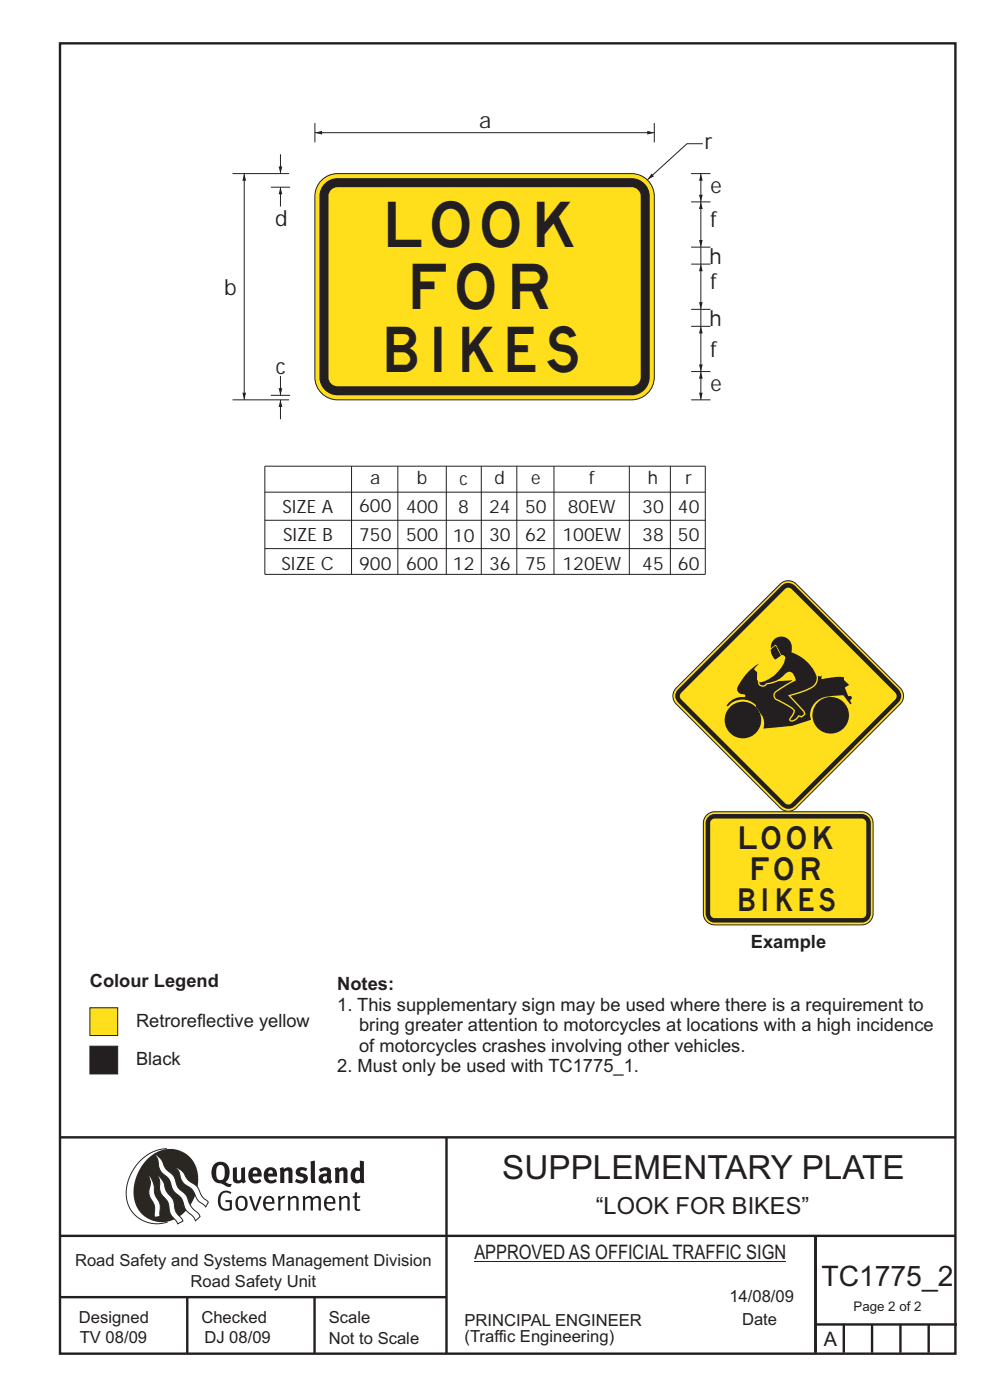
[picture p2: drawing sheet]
<svg xmlns="http://www.w3.org/2000/svg" width="210mm" height="297mm" viewBox="0 0 210 297" stroke-linecap="round" stroke-linejoin="round" font-family="sans-serif">
<path d="M12.7 9.2h190v278h-190zM12.7 241.3h190M94.7 241.4v45.8M12.7 275.2h82M39.7 275.2v12M66.7 275.2v12M173 262.2v24.8M173 281h30M179 281v6M185 281v6M191 281v6M197 281v6" fill="none" stroke="#231f20" stroke-width=".51"/>
<path d="M19.1 213.8h5.9v5.9h-5.9z" fill-rule="evenodd" fill="#ffdf1b" stroke="#231f20" stroke-width=".21"/>
<path d="M19.1 222h5.9v5.9h-5.9z" fill-rule="evenodd" fill="#231f20" stroke="#231f20" stroke-width=".21"/>
<path d="M12.7 262.2h190.1" fill="none" stroke="#231f20" stroke-width=".51"/>
<path d="M35.4 243.7a9.5 9.5 0 0 0-8.6 10.5 6.5 6.5 0 0 0 8.8 5.1" fill="none" stroke="#2a2723" stroke-width=".21"/>
<path d="M31.3 245.9a6.1 6.1 0 0 1 7.3-1.6 6.1 6.1 0 0 1 3.4 6.7 8.8 8.8 0 0 1-7.2 8.3 6.1 6.1 0 0 1-6.4-7.5 10.5 10.5 0 0 1 2.9-5.9z" fill-rule="evenodd" fill="#2a2723"/>
<g fill="#fff" stroke="#2a2723" stroke-width=".21">
<path d="M31.6 249.4l.3 .3 .6 1.2 .4 2.5 1 2 .1 2.7-1.2 .2-.1-2.5-.9-1.8-.2-.7 .3-2.4z" fill-rule="evenodd"/>
<path d="M37.2 247.7l.5 .1 .9 .6 1.3 1.9 1.9 1.5 1.1 2.1 1.3 1.2-.6 1-1.6-1.5-1.2-2.2-1.9-1.4-.6-1-.4-1.5z" fill-rule="evenodd"/>
<path d="M32.8 244.9l.4 .1 .9 .9 1.1 2 1.6 1.5 1 2.5 1.6 1.6 1.2 2.5 1.6 1.6 .2 .5-.9 .9-.5-.9-1.6-1.5-1-2.4-1.7-1.7-.9-2.3-1.7-1.7-.4-1-.3-1.6z" fill-rule="evenodd"/>
<path d="M33.4 249.4l.5 .3 .7 1 .7 2.1 1.5 1.8 .5 2.5 1.5 1.8v.2l-1.1 .6-1.6-2.2-.5-2.5-1.5-1.9-.2-1-.1-1.6z" fill-rule="evenodd"/>
</g>
<g fill="#231f20">
<path d="M46.8 253.1l.5-.4 .7-.1 .6 .1 .5 .3-.2 .3-.9-.3-.8 .2-.3 .7-.1 1.1 .1 .7 .3 .5 .5 .2 .6 .1 .4-.2v-1.3h-.8l-.1-.4h1.4v2l-.7 .2-.8 .1-.6-.2-.5-.5-.3-.8-.1-.9 .2-.8z" fill-rule="evenodd"/>
<path d="M50.7 254.3l.7-.2 .5 .5 .1 1.2-.2 .4-.3 .3h-.5l-.4-.4-.1-1.1zM50.4 254l-.5 1.1 .3 1.2 .7 .6 1-.2 .4-.4 .2-.5v-.8l-.2-.7-.3-.4-.5-.2h-.6z" fill-rule="evenodd"/>
<path d="M52.8 253.8l.5-.1 .9 2.6 .8-2.5h.5l-1.1 3.1h-.5z" fill-rule="evenodd"/>
<path d="M56.6 254.2l.4-.1 .4 .1 .2 .3 .1 .5h-1.4zM56.3 254l-.5 1v.7l.3 .7 .4 .3 .5 .2 1.1-.3 .1-.1-.2-.3-.6 .3-.7-.1-.3-.3-.1-.6v-.1h1.9l-.2-1.2-.8-.5-.5 .1z" fill-rule="evenodd"/>
<path d="M58.9 253.8l.5-.1 .1 .5 .4-.4 .6-.1-.2 .6h-.4l-.4 .3v2.2h-.5z" fill-rule="evenodd"/>
<path d="M61 253.9l.5-.1a.24 .24 0 0 0 .1 .3 .24 .24 0 0 0 .3-.2l.8-.2 .6 .5v2.6h-.4l-.1-2.3-.1-.3-.3-.1-.8 .5v2.2h-.5z" fill-rule="evenodd"/>
<path d="M64.2 253.8h.4a.23 .23 0 0 0 .2 .3 .23 .23 0 0 0 .3-.2l.6-.2 .5 .2a.23 .23 0 0 0 .2 .3 .23 .23 0 0 0 .2-.2l.8-.3 .6 .4 .1 2.7h-.5v-2.3l-.1-.3-.3-.1-.8 .5v2.2h-.5v-2.3l-.1-.3h-.3l-.8 .4v2.2h-.4z" fill-rule="evenodd"/>
<path d="M69.5 254.2l.5-.1 .4 .1 .3 .8h-1.4zM69.2 254l-.5 1 .1 .7 .2 .7 .4 .3 .4 .2 1.1-.3 .2-.1-.2-.3-.6 .3-.7-.2-.3-.3v-.6h1.9l-.2-1.2-.4-.3-.5-.2-.5 .1z" fill-rule="evenodd"/>
<path d="M71.8 253.9l.5-.1a.24 .24 0 0 0 .1 .3 .24 .24 0 0 0 .4-.2l.7-.2 .6 .5 .1 2.6h-.5v-2.3l-.1-.3-.3-.1-.9 .5v2.2h-.4z" fill-rule="evenodd"/>
<path d="M75.3 253l.5-.1-.1 .9h.8l-.2 .4h-.6v2.1l.2 .2h.5v.3l-.2 .1h-.6l-.3-.4-.1-2.3h-.4v-.4h.4z" fill-rule="evenodd"/>
<path d="M46.2 247.4l.4-.2h.4l.6 .6v1.8l-.2 .5-.3 .2h-.8l-.3-.5-.1-1.6zM45.5 246.9l-.4 .7-.2 .8v1l.3 .9 .7 .6 1 .2 1.6 .7h.4l.3-.6h-.6l-.8-.4 .7-.9 .2-1.5a1.91 1.91 0 0 0-1.1-1.8 1.91 1.91 0 0 0-2.1 .3z" fill-rule="evenodd"/>
<path d="M49.4 247.8l.9-.2v2.5l.1 .2 .3 .1 .5-.3v-2.3l.8-.2v2.6l.2 .5-.7 .3a.39 .39 0 0 0-.7 0h-.8l-.5-.4z" fill-rule="evenodd"/>
<path d="M53.8 248.4l.3-.1h.3l.2 .7h-1zM53.1 248l-.3 .5-.1 .8 .1 .7 .3 .6 .5 .4 .6 .1 .7-.1 .6-.4-.4-.5-.4 .3h-.5l-.4-.1-.2-.4v-.3h1.9l-.1-1-.3-.6-1-.4-.5 .1z" fill-rule="evenodd"/>
<path d="M57.1 248.4l.2-.1h.4l.2 .7h-1zM56.4 248l-.3 .6-.2 .8 .2 .7 .3 .5 .5 .4 .6 .1 .7-.1 .5-.4-.3-.5-.6 .3h-.5l-.4-.6v-.2h1.9l-.1-.9-.3-.7-.5-.3-.5-.1-.5 .1z" fill-rule="evenodd"/>
<path d="M59.3 247.8l.8-.2 .1 .4 1-.4 .7 .4 .1 .4v2.6h-.8v-2.3l-.3-.3-.6 .3v2.3h-.9z" fill-rule="evenodd"/>
<path d="M63 248l.9-.4 1.3 .3-.3 .6-.9-.2-.3 .2 .1 .3 1 .3 .4 .4 .1 .8-.5 .6-1.1 .2-1.1-.4 .3-.6 1 .4 .3-.1 .2-.3-.1-.3-1-.3-.4-.2-.2-.7z" fill-rule="evenodd"/>
<path d="M68.6 249.7l.7-.1v.7l-.3 .2-.3-.1-.2-.3zM67.7 248.1l.3 .6 .8-.3 .5 .1a.35 .35 0 0 1 0 .5 .35 .35 0 0 1-.5 0l-1 .4-.2 .9 .2 .4 .3 .3h1.1a.49 .49 0 0 1 .8 .2l.5-.6-.3-.4v-1.7l-.2-.5-.4-.3-.6-.1z" fill-rule="evenodd"/>
<path d="M71 247.8l.8-.2 .1 .4 1-.4 .6 .4 .2 .4v2.6h-.8v-2.3l-.3-.3-.6 .3v2.3h-.9z" fill-rule="evenodd"/>
<path d="M75.6 248.5l.3-.1 .5 .2v1.5l-.4 .2h-.4l-.2-.4v-.9zM76.3 246.2v1.3a.19 .19 0 0 1 0 .3 .19 .19 0 0 1-.3-.1l-.8 .1-.6 .5-.2 .9 .1 1 .3 .5 .6 .3 .6 .1 .5-.3v.2h.8l-.1-4.6z" fill-rule="evenodd"/>
<path d="M65.9 246.4l.9-.2 .1 4.8h-.8l-.1-.3z" fill-rule="evenodd"/>
</g>
<path d="M56.2 98.9h93.4v23h-93.4zM74.6 98.9v23M84.4 98.9v23M94.7 98.9v23M102.1 98.9v23M109.6 98.9v23M117.5 98.9v23M133.5 98.9v23M142.2 98.9v23M56.2 104.4h93.4M56.2 110.4h93.4M56.2 116.4h93.4" fill="none" stroke="#231f20" stroke-width=".21"/>
<path d="M67.9 38.5a4.8 4.8 0 0 1 3.7-1.7h62.4a4.8 4.8 0 0 1 4.8 4.8v38.4a4.8 4.8 0 0 1-4.8 4.8h-62.4a4.8 4.8 0 0 1-4.8-4.8v-38.4a4.8 4.8 0 0 1 1.1-3.1z" fill-rule="evenodd" fill="#ffdf1b" stroke="#231f20" stroke-width=".21"/>
<path d="M148.7 78.8v6" fill="none" stroke="#231f20" stroke-width=".21"/>
<g fill="#231f20">
<path d="M148.7 78.8l.4 1.5h-.8z"/>
<path d="M148.3 83.3h.8l-.4 1.5z"/>
</g>
<path d="M148.7 65.6v13.2" fill="none" stroke="#231f20" stroke-width=".21"/>
<g fill="#231f20">
<path d="M148.7 69.2l.4 1.5h-.8z"/>
<path d="M148.3 77.3h.8l-.4 1.5z"/>
</g>
<path d="M148.7 56v9.6" fill="none" stroke="#231f20" stroke-width=".21"/>
<g fill="#231f20">
<path d="M148.7 56l.4 1.5h-.8z"/>
<path d="M148.3 64.1h.8l-.4 1.5z"/>
</g>
<path d="M149.1 30.5h-3.4l-8.4 7.6M146.6 56h4.1M146.6 69.2h4.1M146.6 78.8h4.1M146.6 65.6h4.1M146.6 84.8h4.1" fill="none" stroke="#231f20" stroke-width=".21"/>
<g fill="#231f20">
<path d="M138.2 36.8l.5 .6-1.4 .7z"/>
<path d="M68.9 38.9a3.8 3.8 0 0 1 2.7-1.1h62.4a3.9 3.9 0 0 1 3.8 3.8v38.4a3.9 3.9 0 0 1-3.8 3.9h-62.4a3.9 3.9 0 0 1-3.8-3.9v-38.4a3.8 3.8 0 0 1 1.1-2.7z" fill-rule="evenodd"/>
</g>
<path d="M70.2 40.3l.9-.5 .5-.1h62.4a1.93 1.93 0 0 1 1.9 1.9v38.4a1.93 1.93 0 0 1-1.9 2h-62.4a1.93 1.93 0 0 1-1.9-2v-38.4v-.5z" fill-rule="evenodd" fill="#ffdf1b"/>
<path d="M66.8 28.2h72" fill="none" stroke="#231f20" stroke-width=".21"/>
<g fill="#231f20">
<path d="M137.3 27.8l1.5 .4-1.5 .3z"/>
<path d="M66.8 28.2l1.5-.4v.7z"/>
</g>
<path d="M138.8 26.1v4.1M148.7 42.8v13.2" fill="none" stroke="#231f20" stroke-width=".21"/>
<g fill="#231f20">
<path d="M148.7 42.8l.4 1.5h-.8z"/>
<path d="M148.3 50.9h.8l-.4 1.5z"/>
</g>
<path d="M148.7 36.8v6M146.6 42.8h4.1M146.6 52.4h4.1" fill="none" stroke="#231f20" stroke-width=".21"/>
<g fill="#231f20">
<path d="M148.7 36.8l.4 1.5h-.8z"/>
<path d="M148.3 41.3h.8l-.4 1.5z"/>
</g>
<path d="M146.6 36.8h4.1M59.5 84.8v4.1" fill="none" stroke="#231f20" stroke-width=".21"/>
<path d="M59.5 84.8l.4 1.5h-.8z" fill="#231f20"/>
<path d="M59.5 39.7v4.1" fill="none" stroke="#231f20" stroke-width=".21"/>
<path d="M59.5 39.7l.4 1.5h-.8z" fill="#231f20"/>
<path d="M59.5 79.8v4.1" fill="none" stroke="#231f20" stroke-width=".21"/>
<path d="M59.1 82.4h.8l-.4 1.5z" fill="#231f20"/>
<path d="M59.5 32.7v4.1" fill="none" stroke="#231f20" stroke-width=".21"/>
<path d="M59.1 35.3h.8l-.4 1.5z" fill="#231f20"/>
<path d="M49.3 36.8h12M51.8 36.8v48M57.4 39.7h4.1M66.8 26.1v4.1M49.3 84.8h12M57.4 83.9h4.1" fill="none" stroke="#231f20" stroke-width=".21"/>
<g fill="#231f20">
<path d="M51.8 36.8l.4 1.5h-.8z"/>
<path d="M51.4 83.3h.8l-.4 1.5z"/>
</g>
<path d="M150.1 172.8l1-.5 .5-.1h31.2a2.41 2.41 0 0 1 2.4 2.4v19.2a2.41 2.41 0 0 1-2.4 2.4h-31.2a2.41 2.41 0 0 1-2.4-2.4v-19.2a2.4 2.4 0 0 1 .9-1.8z" fill-rule="evenodd" fill="#ffdf1b" stroke="#231f20" stroke-width=".21"/>
<path d="M150.2 173.3l.9-.5 .5-.1h31.2a1.93 1.93 0 0 1 1.9 1.9v19.2a1.93 1.93 0 0 1-1.9 1.9h-31.2a1.93 1.93 0 0 1-1.9-1.9v-19.2l.1-.5z" fill-rule="evenodd" fill="#231f20"/>
<path d="M150.9 173.9l.7-.2h31.2a.97 .97 0 0 1 1 .9v19.2a.97 .97 0 0 1-1 1h-31.2a.97 .97 0 0 1-1-1v-19.2z" fill-rule="evenodd" fill="#ffdf1b"/>
<path d="M143.4 146l22.1-22.1a2.4 2.4 0 0 1 3.4 0l22.1 22.1a2.4 2.4 0 0 1 0 3.4l-22.1 22a2.4 2.4 0 0 1-3.4 0l-22.1-22a2.4 2.4 0 0 1 0-3.4z" fill-rule="evenodd" fill="#ffdf1b" stroke="#231f20" stroke-width=".21"/>
<path d="M165.8 124.2a1.94 1.94 0 0 1 2.8 0l22 22.1a1.93 1.93 0 0 1 0 2.7l-22 22.1a1.93 1.93 0 0 1-2.8 0l-22-22.1a1.91 1.91 0 0 1 0-2.7z" fill-rule="evenodd" fill="#231f20"/>
<path d="M144.5 147l22.1-22.1a.99 .99 0 0 1 1.3 0l22 22.1a1 1 0 0 1 0 1.4l-22 22.1-.8 .2-.5-.3-22.1-22a.97 .97 0 0 1 0-1.4z" fill-rule="evenodd" fill="#ffdf1b"/>
<g fill="#231f20">
<path d="M158.6 142.7l1.1-1.1 1.3-.8-1.1 1.2 .7 .6v1.7l.3 .2a1.03 1.03 0 0 0 .6 1.2 1.03 1.03 0 0 0 1.3-.5l2.3-.7 3-.1-3.2 1.9a1.3 1.3 0 0 0-.8 1.3 1.14 1.14 0 0 0 .8 1.1l2.4 1.3 1 .8-.1 .6-.9 1.3a.66 .66 0 0 0 1 .3l.6-.2 .6-.7 .6 .1 .8-.6-.2-.7-3-3.2 .4-.2a11 11 0 0 0 5-2.2l.3-.8 .1-1.1 .5 .2 .3-.4-.1 .7 .1 .2 3.2-.5 1.6 .1-.1 .6 1.1 1-.9 .6 .7 1.8a.46 .46 0 0 1 .8 .2 .46 .46 0 0 1-.4 .6l.4 .9h-.4l-1.4-1.9-2.3 .1a4.4 4.4 0 0 0-4.8 4.3l.3 .8-4.1 1.3-6.1 .6a3.7 3.7 0 0 0-.8-3.6l-.8-1 .1-.2a3.8 3.8 0 0 0-5.9 0l-.3 .1a2.32 2.32 0 0 1 1.6-1.7l1.7-.3a.34 .34 0 0 0 .5-.1 .34 .34 0 0 0-.1-.5 1.25 1.25 0 0 1-1.4-.6 1.25 1.25 0 0 1 .3-1.5z" fill-rule="evenodd"/>
<path d="M163.6 137.8a2.68 2.68 0 0 0 .8 2l.1 .1 1.1-.8-1.1-2.1zM164.2 135.7l-.6 .8-.1 1 1.1-.7 1.2 2.2 .4 .1 .4 .4a6.3 6.3 0 0 1-2.5 3.9 6.5 6.5 0 0 1-3 1.3 .77 .77 0 0 0 .6 .7 .77 .77 0 0 0 .9-.5 6.2 6.2 0 0 0 4.2-2.2 1.15 1.15 0 0 1 1.8 1l.2 .7-2.9 1.7a2.44 2.44 0 0 0-1.6 1.4v.1a.86 .86 0 0 0 .7 .8 9.8 9.8 0 0 1 3.6 2.4l-.2 .7-.7 1.2 .1 .1a2.16 2.16 0 0 0 1.7-1l.5 .1 .6-.4-.2-.5-3.2-3.5 2-.6a6 6 0 0 0 3.8-2.1l.2-.8-.1-.8a8.7 8.7 0 0 0-5.1-4.8h-.1a2.37 2.37 0 0 0-.7-2.7 2.37 2.37 0 0 0-2.7-.2z" fill-rule="evenodd"/>
<path d="M163.5 137.8l1-.8 1.1 2.1-1.2 .8a2.75 2.75 0 0 1-.9-2.1z" fill-rule="evenodd"/>
<circle cx="176.2" cy="151.8" r="3.9"/>
<circle cx="157.6" cy="152.8" r="3.9"/>
</g>
<path d="M100.6 267.7h66.2" fill="none" stroke="#231f20" stroke-width=".21"/>
<g font-size="9.6" fill="#231f20">
<text x="82.3" y="52.4">LOOK</text>
<text x="87.6" y="65.6">FOR</text>
<text x="82.1" y="78.8">BIKES</text>
</g>
<text font-size="7.1" fill="#231f20" x="106.6" y="250.2">SUPPLEMENTARY PLATE</text>
<text font-size="6" fill="#231f20" x="174.3" y="272.9">TC1775_2</text>
<text font-size="5" fill="#231f20" x="126.4" y="257.6">“LOOK FOR BIKES”</text>
<g font-size="4.8" fill="#231f20">
<text x="157" y="180">LOOK</text>
<text x="159.6" y="186.6">FOR</text>
<text x="156.9" y="193.2">BIKES</text>
</g>
<g font-size="4.7" fill="#231f20">
<text x="101.7" y="27.2">a</text>
<text x="149.5" y="31.6">r</text>
<text x="150.7" y="40.9">e</text>
<text x="58.3" y="48">d</text>
<text x="150.7" y="48.2">f</text>
<text x="150.5" y="56">h</text>
<text x="47.5" y="62.6">b</text>
<text x="150.7" y="61.4">f</text>
<text x="150.5" y="69.2">h</text>
<text x="150.7" y="75.8">f</text>
<text x="58.5" y="79.4">c</text>
<text x="150.7" y="82.9">e</text>
</g>
<g font-size="4.2" fill="#231f20">
<text x="100.6" y="267.2">APPROVED AS OFFICIAL TRAFFIC SIGN</text>
<text x="174.7" y="285.6">A</text>
</g>
<g font-size="3.9" fill="#231f20">
<text x="78.5" y="102.7">a</text>
<text x="88.4" y="102.8">b</text>
<text x="97.5" y="102.8">c</text>
<text x="104.9" y="102.8">d</text>
<text x="112.7" y="102.8">e</text>
<text x="125" y="102.7">f</text>
<text x="137.5" y="102.7">h</text>
<text x="145.4" y="102.8">r</text>
<text x="59.9" y="108.8">SIZE A</text>
<text x="76.2" y="108.7">600</text>
<text x="86.1" y="108.8">400</text>
<text x="97.2" y="108.9">8</text>
<text x="103.7" y="108.8">24</text>
<text x="111.4" y="108.8">50</text>
<text x="120.5" y="108.8">80EW</text>
<text x="136.2" y="108.8">30</text>
<text x="143.8" y="108.8">40</text>
<text x="60" y="114.9">SIZE B</text>
<text x="76.2" y="114.8">750</text>
<text x="86.1" y="114.9">500</text>
<text x="96.1" y="114.9">10</text>
<text x="103.7" y="114.9">30</text>
<text x="111.4" y="114.9">62</text>
<text x="119.3" y="114.8">100EW</text>
<text x="136.2" y="114.8">38</text>
<text x="143.8" y="114.9">50</text>
<text x="59.7" y="120.9">SIZE C</text>
<text x="76.2" y="120.8">900</text>
<text x="86.1" y="120.9">600</text>
<text x="96.1" y="121">12</text>
<text x="103.7" y="120.9">36</text>
<text x="111.4" y="120.9">75</text>
<text x="119.3" y="120.9">120EW</text>
<text x="136.2" y="120.9">45</text>
<text x="143.8" y="120.9">60</text>
<text x="159.3" y="201.1">Example</text>
<text x="19" y="209.4">Colour Legend</text>
<text x="71.5" y="210.1">Notes:</text>
<text x="71.5" y="214.4">1. This supplementary sign may be used where there is a requirement to</text>
<text x="28.9" y="217.8">Retroreflective yellow</text>
<text x="76.2" y="218.8">bring greater attention to motorcycles at locations with a high incidence</text>
<text x="28.9" y="226">Black</text>
<text x="71.5" y="227.5">2. Must only be used with TC1775_1.</text>
<text x="76.2" y="223.1">of motorcycles crashes involving other vehicles.</text>
</g>
<g font-size="3.5" fill="#231f20">
<text x="15.9" y="268.6">Road Safety and Systems Management Division</text>
<text x="40.4" y="273">Road Safety Unit</text>
<text x="16.7" y="280.6">Designed</text>
<text x="42.7" y="280.6">Checked</text>
<text x="69.7" y="280.6">Scale</text>
<text x="98.5" y="281.4">PRINCIPAL ENGINEER</text>
<text x="154.7" y="276.2">14/08/09</text>
<text x="157.4" y="281.2">Date</text>
<text x="16.9" y="284.8">TV 08/09</text>
<text x="43.3" y="284.9">DJ 08/09</text>
<text x="69.7" y="285.2">Not to Scale</text>
<text x="98.5" y="284.8">(Traffic Engineering)</text>
</g>
<text font-size="2.8" fill="#231f20" x="181.1" y="278.2">Page 2 of 2</text>
</svg>
